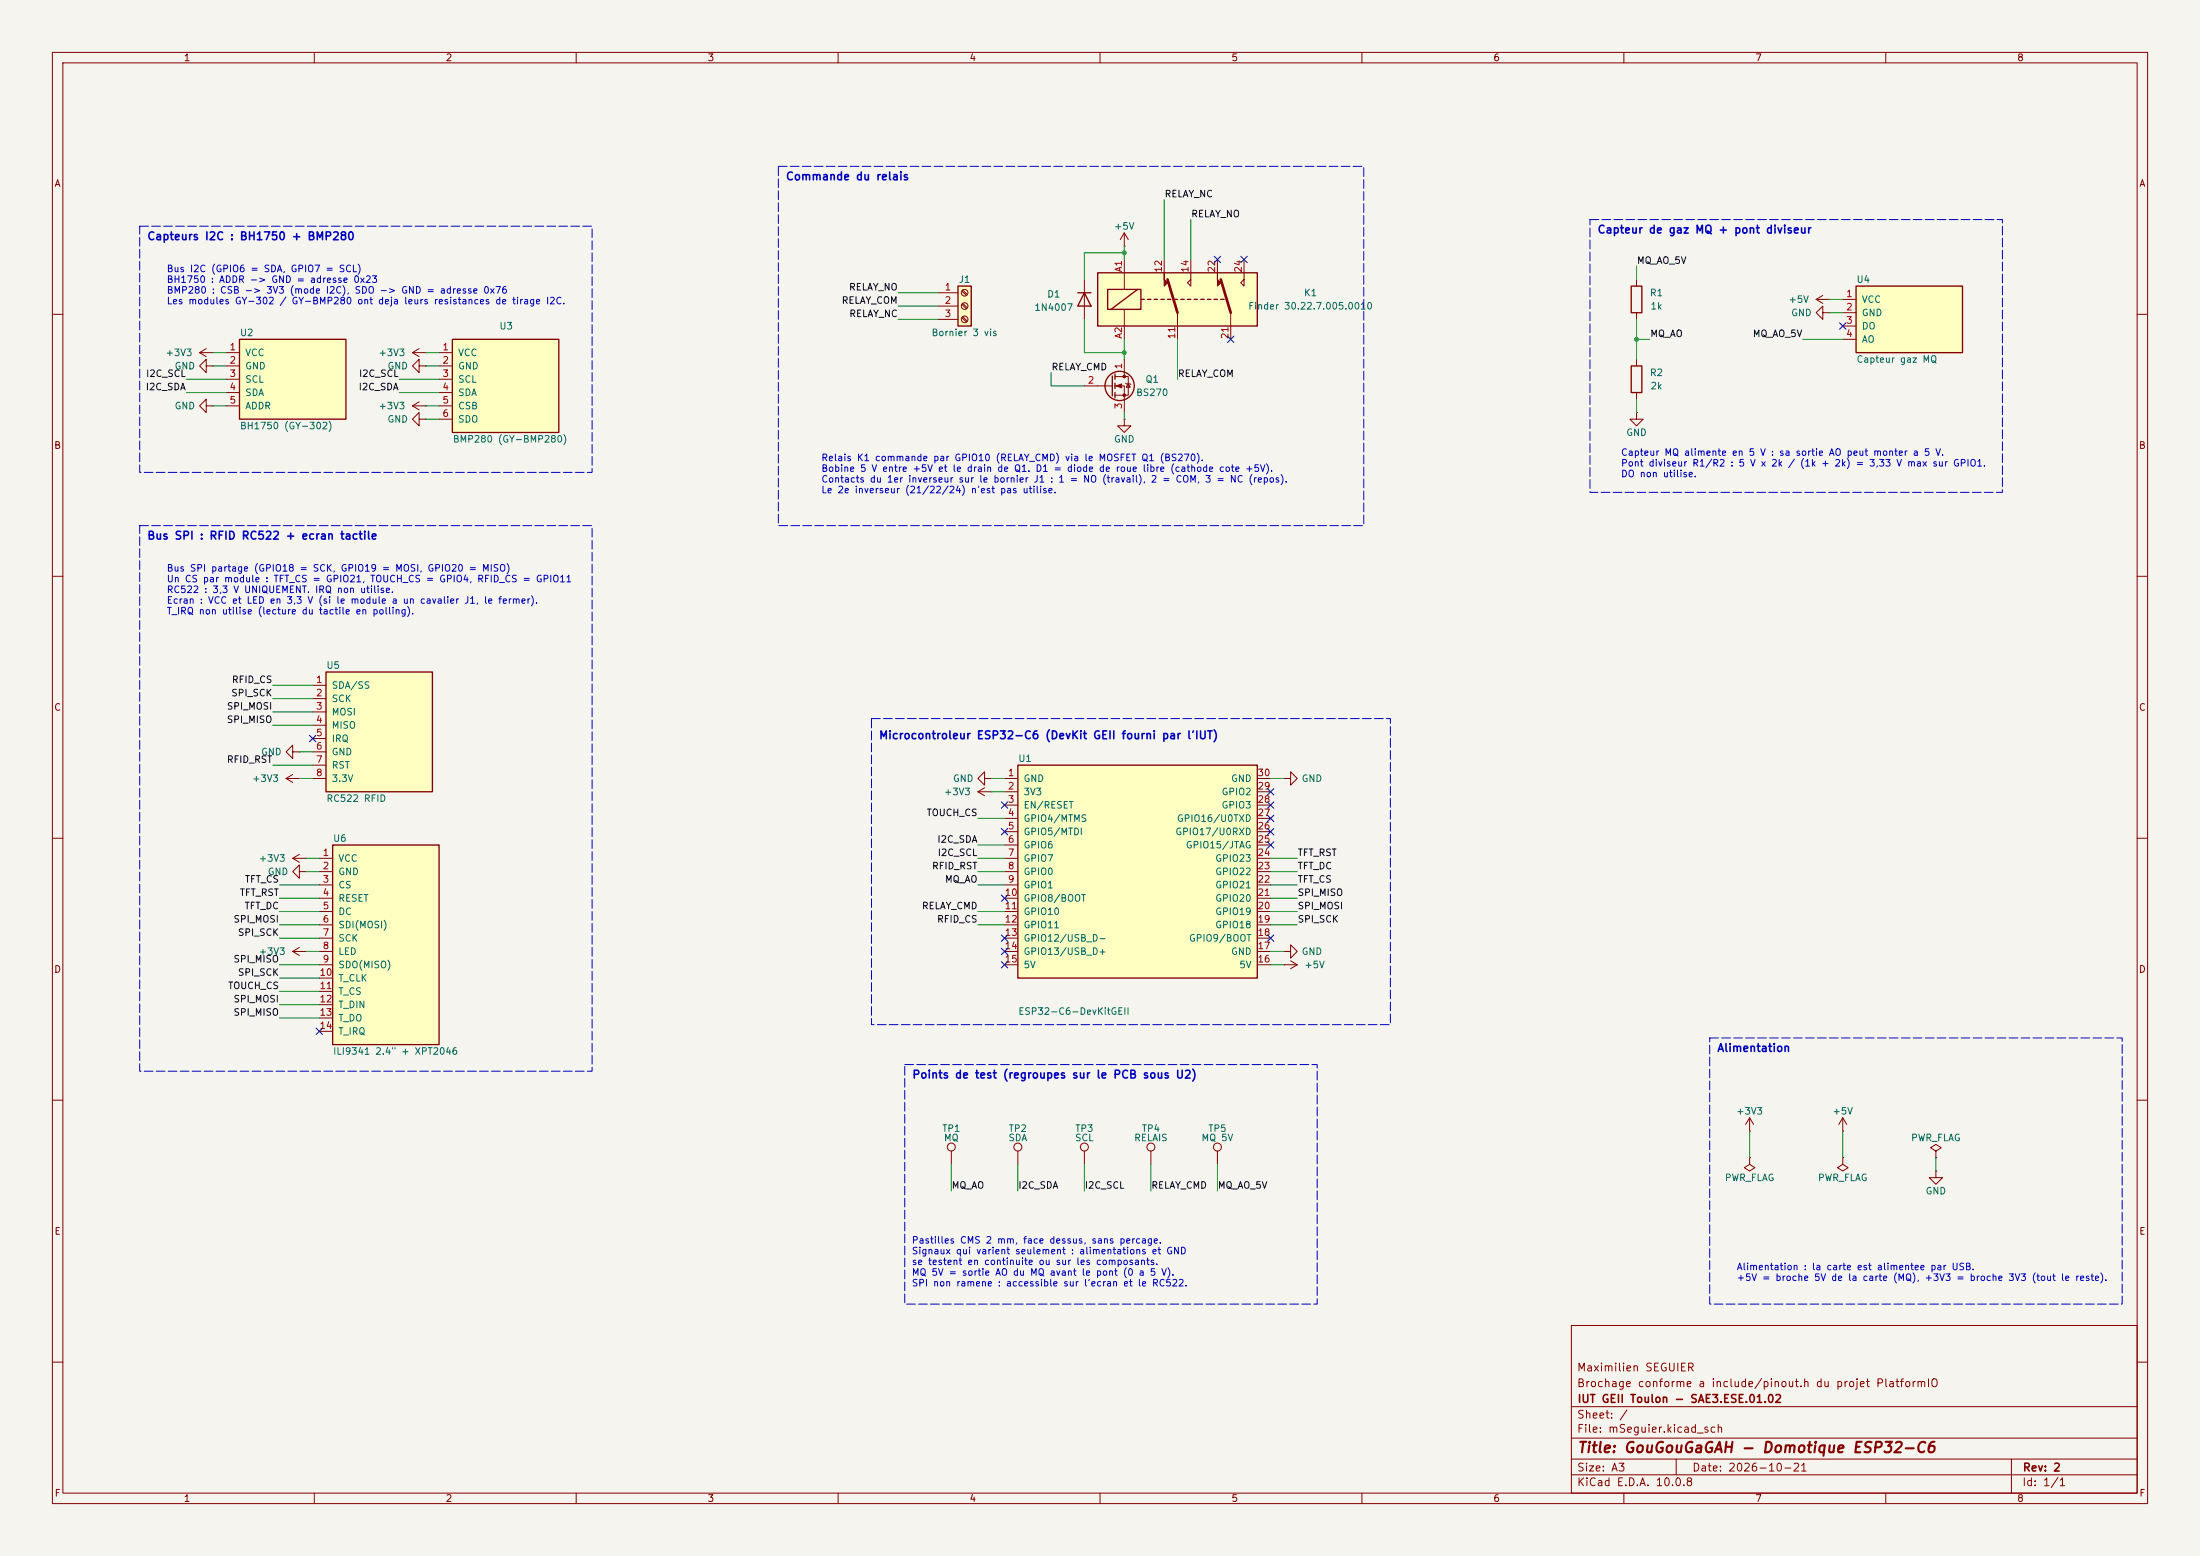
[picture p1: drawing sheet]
<svg xmlns="http://www.w3.org/2000/svg" width="420mm" height="297mm" viewBox="0 0 420 297" stroke-linecap="round" stroke-linejoin="round" font-family="sans-serif">
<path d="M0 0h420v297h-420z" fill="#f5f4ef" stroke="#f5f4ef" stroke-width=".19"/>
<g fill="none" stroke="#840000" stroke-width=".19">
<path d="M10 10h400v277h-400zM12 12h396v273h-396zM60 10v2M110 10v2M160 10v2M210 10v2M260 10v2M310 10v2M360 10v2M10 60h2M408 60h2M10 110h2"/>
<path d="M408 110h2M10 160h2M408 160h2M10 210h2M408 210h2M300 253h108v32h-108zM10 260h2M300 278.5h108M300 274.5h108M300 268.5h108M320 278.5v3M384 278.5v6.5"/>
<path d="M408 260h2M60 285v2M110 285v2M160 285v2M210 285v2M260 285v2M300 281.5h108M310 285v2M360 285v2"/>
</g>
<path d="M354.3 54.6h20.3v12.7h-20.3z" fill="#ffffc2"/>
<path d="M311.4 54.6h2v5.1h-2zM354.3 54.6h20.3v12.7h-20.3zM311.4 69.9h2v5h-2z" fill="none" stroke="#840000" stroke-width=".25"/>
<g fill="none" stroke="#840000" stroke-width=".19">
<path d="M312.4 53.3v1.3M312.4 59.7v1.3M346.7 57.2h2.5M346.7 57.2l1.3 .7M348 56.4l-1.3 .8M349.2 57.2h.1M351.8 57.2h2.5M351.8 59.7h2.5M312.4 78.7v1.3h1.3l-1.3 1.3-1.3-1.3h1.3M312.4 78.7h.1M312.4 68.6v1.3M312.4 74.9v1.3"/>
<path d="M351.8 62.2h2.5M351.8 64.8h2.5M55.9 181.6l1.2 .8M55.9 181.6h2.5M57.1 180.8l-1.2 .8M58.4 181.6h.1M334 215.9h.1M334 213.4l-.8 1.2M334 213.4l.8 1.2M334 213.4v2.5M351.8 215.9h.1M351.8 213.4l-.8 1.2"/>
<path d="M351.8 213.4l.8 1.2M351.8 213.4v2.5M369.6 219.7l1-.6-1-.7-1 .7 1 .6v1.3M334 221v1.2l1 .7-1 .6-1-.6 1-.7M334 221h.1M351.8 221v1.2l1 .7-1 .6-1-.6 1-.7M351.8 221h.1M369.6 223.5v1.3h1.2l-1.2 1.3-1.3-1.3h1.3M369.6 223.5h.1M369.6 221h.1"/>
</g>
<path d="M63.5 161.3h20.3v38.1h-20.3z" fill="#ffffc2"/>
<path d="M63.5 161.3h20.3v38.1h-20.3z" fill="none" stroke="#840000" stroke-width=".25"/>
<g fill="none" stroke="#840000" stroke-width=".19">
<path d="M54.6 148.6l1.3 .8M54.6 148.6h2.5M55.9 143.5v-1.3l-1.3 1.3 1.3 1.3v-1.3h1.2M55.9 147.8l-1.3 .8M57.1 143.5h.1M57.1 148.6h.1M55.9 163.8h2.5M55.9 163.8l1.2 .8M57.1 166.4v-1.3l-1.2 1.3 1.2 1.2v-1.2h1.3M57.1 163.1l-1.2 .7M58.4 163.8h.1M58.4 166.4h.1"/>
<path d="M61 163.8h2.5M61 166.4h2.5M61 168.9h2.5M61 171.5h2.5M61 174h2.5M61 176.5h2.5M61 179.1h2.5M61 181.6h2.5M61 184.2h2.5M61 186.7h2.5M61 189.2h2.5M61 191.8h2.5"/>
<path d="M61 194.3h2.5M61 196.9h2.5"/>
</g>
<path d="M62.2 128.3h20.3v22.8h-20.3z" fill="#ffffc2"/>
<path d="M62.2 128.3h20.3v22.8h-20.3z" fill="none" stroke="#840000" stroke-width=".25"/>
<g fill="none" stroke="#840000" stroke-width=".19">
<path d="M348 59.7v-1.3l-1.3 1.3 1.3 1.3v-1.3h1.2M349.2 59.7h.1M59.7 130.8h2.5M59.7 133.4h2.5M59.7 135.9h2.5M59.7 138.4h2.5M59.7 141h2.5M59.7 143.5h2.5M59.7 146.1h2.5M59.7 148.6h2.5M186.7 151.1l1.3 .8M186.7 151.1h2.5"/>
<path d="M188 148.6v-1.3l-1.3 1.3 1.3 1.3v-1.3h1.2M188 150.4l-1.3 .7M189.2 151.1h.1M189.2 148.6h.1M245.1 148.6h1.3v-1.3l1.2 1.3-1.2 1.3v-1.3M245.1 148.6h.1M245.1 184.2h.1M245.1 184.2h2.5M246.4 183.4l1.2 .8M247.6 184.2l-1.2 .7M181.6 219.7v2.5M194.3 219.7v2.5"/>
<path d="M207 219.7v2.5M219.7 219.7v2.5M232.4 219.7v2.5"/>
<circle cx="181.6" cy="218.9" r=".76"/>
<circle cx="194.3" cy="218.9" r=".76"/>
<circle cx="207" cy="218.9" r=".76"/>
<circle cx="219.7" cy="218.9" r=".76"/>
<circle cx="232.4" cy="218.9" r=".76"/>
</g>
<path d="M194.3 146.1h45.7v40.6h-45.7z" fill="#ffffc2"/>
<path d="M194.3 146.1h45.7v40.6h-45.7z" fill="none" stroke="#840000" stroke-width=".25"/>
<g fill="none" stroke="#840000" stroke-width=".19">
<path d="M191.8 153.7h2.5M191.8 148.6h2.5M191.8 151.1h2.5M191.8 156.2h2.5M191.8 158.8h2.5M240 153.7h2.6M240 148.6h2.6M240 151.1h2.6M240 156.2h2.6M240 158.8h2.6M191.8 161.3h2.5M191.8 163.8h2.5"/>
<path d="M191.8 166.4h2.5M191.8 168.9h2.5M191.8 171.5h2.5M191.8 174h2.5M191.8 176.5h2.5M191.8 179.1h2.5M240 161.3h2.6M240 163.8h2.6M240 166.4h2.6M240 168.9h2.6M240 171.5h2.6M240 174h2.6"/>
<path d="M240 176.5h2.6M240 179.1h2.6M191.8 184.2h2.5M191.8 181.6h2.5M240 184.2h2.6M240 181.6h2.6M245.1 181.6h1.3v-1.3l1.2 1.3-1.2 1.3v-1.3M245.1 181.6h.1"/>
</g>
<path d="M182.9 54.6h2.5v7.6h-2.5z" fill="#ffffc2"/>
<g fill="none" stroke="#840000" stroke-width=".25">
<path d="M182.9 54.6h2.5v7.6h-2.5zM205.7 55.9h2.6M207 55.9l1.3 2.5h-2.6zM212.3 71.8v3.8M212.9 71.4v1M212.9 73.2v1M212.9 74.9v1"/>
<circle cx="213.7" cy="73.7" r="2.79"/>
</g>
<g fill="none" stroke="#840000" stroke-width=".19">
<path d="M179.1 55.9h3.8M179.1 58.4h3.8M183.6 55.5l.9 .9M183.6 58.1l.9 .8M183.8 55.4l.9 .8M183.8 57.9l.9 .9M207 53.3v7.7M214.6 47h.1M214.6 44.5l-.7 1.2M214.6 44.5l.8 1.2M214.6 44.5v2.5M179.1 61h3.8"/>
<path d="M183.6 60.6l.9 .9M183.8 60.5l.9 .8M207 73.7h5.3M212.9 71.9h2.5v3.5h-2.5M212.9 73.7h1.7v5M214.6 68.6v3.3M214.9 73.2l1 .2M215.4 73.3l.4 .6h-.8zM214.6 80v1.3h1.3l-1.3 1.3-1.2-1.3h1.2M214.6 80h.1"/>
<circle cx="184.1" cy="58.4" r=".63"/>
<circle cx="184.1" cy="55.9" r=".63"/>
<circle cx="184.1" cy="61" r=".63"/>
</g>
<g fill="#840000" stroke="#840000" stroke-width=".19">
<path d="M213.1 73.7l1-.4v.7z"/>
<circle cx="214.6" cy="71.9" r=".25"/>
<circle cx="214.6" cy="75.4" r=".25"/>
</g>
<path d="M209.5 52.1h30.5v10.1h-30.5z" fill="#ffffc2"/>
<g fill="#840000" stroke="#840000" stroke-width=".19">
<path d="M222.2 52.1v1.2l.7 .7-.7 .6z"/>
<path d="M232.4 52.1v1.2l.6 .7-.6 .6z"/>
</g>
<path d="M214.6 49.5v5.7M214.6 59.1v5.7M222.2 49.5v2.6M224.8 59.7v5.1M227.3 49.5v5.1l-.6-.6 .6-.7M232.4 49.5v2.6M234.9 59.7v5.1M237.5 49.5v5.1l-.6-.6 .6-.7" fill="none" stroke="#840000" stroke-width=".19"/>
<g fill="none" stroke="#840000" stroke-width=".25">
<path d="M209.5 52.1h30.5v10.1h-30.5zM211.5 55.2h6.3v3.9h-6.3zM217.2 55.2l-5.1 3.9M217.8 57.2h.6M219.1 57.2h.6M220.3 57.2h.7M221.6 57.2h.6M222.9 57.2h.6M224.2 57.2h.6M225.4 57.2h.7M226.7 57.2h.6M228 57.2h.6"/>
<path d="M229.2 57.2h.7M230.5 57.2h.6M231.8 57.2h.6M233 57.2h.7"/>
</g>
<path d="M222.9 53.3l1.9 6.4M233 53.3l1.9 6.4" fill="none" stroke="#840000" stroke-width=".51"/>
<path d="M45.7 64.8h20.3v15.2h-20.3z" fill="#ffffc2"/>
<path d="M45.7 64.8h20.3v15.2h-20.3z" fill="none" stroke="#840000" stroke-width=".25"/>
<g fill="none" stroke="#840000" stroke-width=".19">
<path d="M38.1 67.3h2.5M38.1 67.3l1.3 .8M39.4 77.5v-1.3l-1.3 1.3 1.3 1.2v-1.2h1.2M39.4 69.9v-1.3l-1.3 1.3 1.3 1.2v-1.2h1.2M39.4 66.5l-1.3 .8M40.6 67.3h.1M40.6 77.5h.1M40.6 69.9h.1M43.2 67.3h2.5M43.2 69.9h2.5M43.2 72.4h2.5M43.2 74.9h2.5"/>
<path d="M43.2 77.5h2.5M78.7 67.3h2.6M78.7 67.3l1.3 .8M80 69.9v-1.3l-1.3 1.3 1.3 1.2v-1.2h1.3M80 66.5l-1.3 .8M81.3 67.3h.1M81.3 69.9h.1M80 80v-1.3l-1.3 1.3 1.3 1.3v-1.3h1.3M81.3 80h.1"/>
</g>
<path d="M86.4 64.8h20.3v17.8h-20.3z" fill="#ffffc2"/>
<path d="M86.4 64.8h20.3v17.8h-20.3z" fill="none" stroke="#840000" stroke-width=".25"/>
<path d="M78.7 77.5h2.6M78.7 77.5l1.3 .7M80 76.7l-1.3 .8M81.3 77.5h.1M83.8 67.3h2.6M83.8 69.9h2.6M83.8 72.4h2.6M83.8 74.9h2.6M83.8 77.5h2.6M83.8 80h2.6" fill="none" stroke="#840000" stroke-width=".19"/>
<g fill="none" stroke="#009600" stroke-width=".19">
<path d="M222.2 38.1v11.4M171.4 58.4h7.7M171.4 55.9h7.7M214.6 47v2.5M214.6 48.3h-7.6v5M227.3 41.9v7.6M312.4 50.8v2.5M349.2 59.7h2.6M349.2 57.2h2.6M35.6 74.9h7.6M35.6 72.4h7.6M40.6 77.5h2.6"/>
<path d="M40.6 69.9h2.6M40.6 67.3h2.6M76.2 74.9h7.6M76.2 72.4h7.6M81.3 77.5h2.5M81.3 69.9h2.5M81.3 67.3h2.5M171.4 61h7.7M200.7 71.1v2.6h6.3M207 61v6.3h7.6M214.6 64.8v3.8M214.6 78.7v1.3"/>
<path d="M224.8 64.8v7.6M312.4 61v7.6M312.4 76.2v2.5M312.4 64.8h2.6M344.2 64.8h7.6M81.3 80h2.5M52.1 130.8h7.6M52.1 133.4h7.6M52.1 138.4h7.6M52.1 135.9h7.6M52.1 146.1h7.6M57.1 143.5h2.6"/>
<path d="M57.1 148.6h2.6M186.7 156.2h5.1M189.2 151.1h2.6M189.2 148.6h2.6M242.6 148.6h2.5M53.3 171.5h7.7M53.3 176.5h7.7M53.3 174h7.7M53.3 168.9h7.7M53.3 179.1h7.7M58.4 166.4h2.6M58.4 163.8h2.6"/>
<path d="M186.7 166.4h5.1M186.7 163.8h5.1M186.7 176.5h5.1M186.7 174h5.1M186.7 168.9h5.1M186.7 161.3h5.1M242.6 166.4h5M242.6 163.8h5M242.6 171.5h5M242.6 176.5h5M242.6 174h5M242.6 168.9h5"/>
<path d="M53.3 189.2h7.7M53.3 186.7h7.7M53.3 194.3h7.7M53.3 184.2h7.7M53.3 191.8h7.7M58.4 181.6h2.6M242.6 181.6h2.5M242.6 184.2h2.5M334 215.9v5.1M351.8 215.9v5.1M181.6 222.2v5.1M194.3 222.2v5.1"/>
<path d="M207 222.2v5.1M219.7 222.2v5.1M232.4 222.2v5.1M369.6 221v2.5"/>
</g>
<g fill="none" stroke="#000084" stroke-width=".19">
<path d="M231.8 48.9l1.2 1.2M233 48.9l-1.2 1.2M236.9 48.9l1.2 1.2M238.1 48.9l-1.2 1.2M234.3 64.2l1.3 1.2M235.6 64.2l-1.3 1.2M351.2 61.6l1.2 1.2M352.4 61.6l-1.2 1.2M59.1 140.4l1.2 1.2M60.3 140.4l-1.2 1.2M191.2 158.1l1.2 1.3M191.2 153.1l1.2 1.2"/>
<path d="M192.4 158.1l-1.2 1.3M192.4 153.1l-1.2 1.2M242 150.5l1.2 1.2M242 153.1l1.2 1.2M242 155.6l1.2 1.2M242 158.1l1.2 1.3M243.2 150.5l-1.2 1.2M243.2 153.1l-1.2 1.2M243.2 155.6l-1.2 1.2M243.2 158.1l-1.2 1.3M191.2 178.5l1.2 1.2M191.2 170.8l1.2 1.3"/>
<path d="M192.4 178.5l-1.2 1.2M192.4 170.8l-1.2 1.3M242 160.7l1.2 1.2M242 178.5l1.2 1.2M243.2 160.7l-1.2 1.2M243.2 178.5l-1.2 1.2M60.4 196.2l1.2 1.3M61.6 196.2l-1.2 1.3M191.2 183.5l1.2 1.3M191.2 181l1.2 1.2M192.4 183.5l-1.2 1.3M192.4 181l-1.2 1.2"/>
</g>
<path d="M148.6 31.8h111.7v68.5h-111.7zM26.7 43.2h86.3v47h-86.3zM303.5 41.9h78.8v52.1h-78.8zM26.7 100.3h86.3v104.2h-86.3zM166.4 137.2h99v58.4h-99zM326.4 198.1h78.7v50.8h-78.7zM172.7 203.2h78.8v45.7h-78.8z" fill="none" stroke="#0000c2" stroke-width=".19" stroke-dasharray="1.7 .6"/>
<g fill="#009600">
<circle cx="312.4" cy="64.8" r=".46"/>
<circle cx="214.6" cy="67.3" r=".46"/>
<circle cx="214.6" cy="48.3" r=".46"/>
</g>
<text font-size="2" fill="#840000" x="301" y="277.8">Title: GouGouGaGAH - Domotique ESP32-C6</text>
<g font-size="1.5" fill="#0000c2">
<text x="149.9" y="34.8">Commande du relais</text>
<text x="28" y="46.2">Capteurs I2C : BH1750 + BMP280</text>
<text x="304.8" y="44.9">Capteur de gaz MQ + pont diviseur</text>
<text x="28" y="103.4">Bus SPI : RFID RC522 + ecran tactile</text>
<text x="167.7" y="141.5">Microcontroleur ESP32-C6 (DevKit GEII fourni par l'IUT)</text>
<text x="327.7" y="201.1">Alimentation</text>
<text x="174" y="206.2">Points de test (regroupes sur le PCB sous U2)</text>
</g>
<g font-size="1.5" fill="#840000">
<text x="300.9" y="262.1">Maximilien SEGUIER</text>
<text x="300.9" y="265.1">Brochage conforme a include/pinout.h du projet PlatformIO</text>
<text x="301" y="268.1">IUT GEII Toulon - SAE3.ESE.01.02</text>
<text x="300.9" y="273.8">File: mSeguier.kicad_sch</text>
<text x="300.9" y="271.1">Sheet: /</text>
<text x="300.9" y="281.2">Size: A3</text>
<text x="322.9" y="281.2">Date: 2026-10-21</text>
<text x="386" y="281.2">Rev: 2</text>
<text x="300.9" y="284">KiCad E.D.A. 10.0.8</text>
<text x="385.9" y="284">Id: 1/1</text>
</g>
<g font-size="1.3" fill="#840000">
<text x="35" y="12">1</text>
<text x="85" y="12">2</text>
<text x="135" y="12">3</text>
<text x="185" y="12">4</text>
<text x="235" y="12">5</text>
<text x="285" y="12">6</text>
<text x="335" y="12">7</text>
<text x="385" y="12">8</text>
<text x="10.3" y="36">A</text>
<text x="408.3" y="36">A</text>
<text x="10.2" y="86">B</text>
<text x="408.2" y="86">B</text>
<text x="10.2" y="136">C</text>
<text x="408.2" y="136">C</text>
<text x="10.2" y="186">D</text>
<text x="408.2" y="186">D</text>
<text x="10.3" y="236">E</text>
<text x="408.3" y="236">E</text>
<text x="10.3" y="286">F</text>
<text x="35" y="287">1</text>
<text x="85" y="287">2</text>
<text x="135" y="287">3</text>
<text x="185" y="287">4</text>
<text x="235" y="287">5</text>
<text x="285" y="287">6</text>
<text x="335" y="287">7</text>
<text x="385" y="287">8</text>
<text x="408.3" y="286">F</text>
</g>
<g font-size="1.3" fill="#0f0f0f">
<text x="222.2" y="38">RELAY_NC</text>
<text x="227.3" y="41.8">RELAY_NO</text>
<text x="312.4" y="50.7">MQ_AO_5V</text>
<text x="160.6" y="58.3">RELAY_COM</text>
<text x="162" y="55.8">RELAY_NO</text>
<text x="162" y="60.8">RELAY_NC</text>
<text x="314.9" y="64.6">MQ_AO</text>
<text x="334.5" y="64.6">MQ_AO_5V</text>
<text x="200.6" y="71">RELAY_CMD</text>
<text x="27.7" y="74.8">I2C_SDA</text>
<text x="27.8" y="72.3">I2C_SCL</text>
<text x="68.4" y="74.8">I2C_SDA</text>
<text x="68.4" y="72.3">I2C_SCL</text>
<text x="224.8" y="72.3">RELAY_COM</text>
<text x="44.2" y="130.7">RFID_CS</text>
<text x="43.2" y="135.8">SPI_MOSI</text>
<text x="44" y="133.2">SPI_SCK</text>
<text x="43.2" y="138.3">SPI_MISO</text>
<text x="43.2" y="145.9">RFID_RST</text>
<text x="176.8" y="156.1">TOUCH_CS</text>
<text x="178.8" y="161.2">I2C_SDA</text>
<text x="177.8" y="166.2">RFID_RST</text>
<text x="178.9" y="163.7">I2C_SCL</text>
<text x="247.6" y="163.7">TFT_RST</text>
<text x="247.6" y="166.2">TFT_DC</text>
<text x="45.7" y="171.3">TFT_RST</text>
<text x="46.6" y="173.9">TFT_DC</text>
<text x="46.6" y="168.8">TFT_CS</text>
<text x="175.9" y="173.9">RELAY_CMD</text>
<text x="180.3" y="168.8">MQ_AO</text>
<text x="247.6" y="171.3">SPI_MISO</text>
<text x="247.6" y="168.8">TFT_CS</text>
<text x="247.6" y="173.9">SPI_MOSI</text>
<text x="44.5" y="176.4">SPI_MOSI</text>
<text x="45.3" y="178.9">SPI_SCK</text>
<text x="178.8" y="176.4">RFID_CS</text>
<text x="247.6" y="176.4">SPI_SCK</text>
<text x="44.5" y="184">SPI_MISO</text>
<text x="43.4" y="189.1">TOUCH_CS</text>
<text x="44.5" y="191.6">SPI_MOSI</text>
<text x="45.3" y="186.6">SPI_SCK</text>
<text x="44.5" y="194.2">SPI_MISO</text>
<text x="181.6" y="227.2">MQ_AO</text>
<text x="194.3" y="227.2">I2C_SDA</text>
<text x="207" y="227.2">I2C_SCL</text>
<text x="219.7" y="227.2">RELAY_CMD</text>
<text x="232.4" y="227.2">MQ_AO_5V</text>
</g>
<g font-size="1.3" fill="#006464">
<text x="212.6" y="44.1">+5V</text>
<text x="182.9" y="54.3">J1</text>
<text x="197.4" y="59.6">1N4007</text>
<text x="199.8" y="57.1">D1</text>
<text x="238.2" y="59.4">Finder 30.22.7.005.0010</text>
<text x="248.8" y="56.8">K1</text>
<text x="314.9" y="56.8">R1</text>
<text x="315" y="59.4">1k</text>
<text x="341.3" y="58.1">+5V</text>
<text x="354.3" y="54.3">U4</text>
<text x="355.3" y="58.1">VCC</text>
<text x="45.7" y="64.5">U2</text>
<text x="95.2" y="63.2">U3</text>
<text x="177.7" y="64.5">Bornier 3 vis</text>
<text x="341.8" y="60.7">GND</text>
<text x="355.3" y="60.7">GND</text>
<text x="355.3" y="63.2">DO</text>
<text x="355.3" y="65.7">AO</text>
<text x="31.5" y="68.3">+3V3</text>
<text x="33.2" y="70.8">GND</text>
<text x="46.7" y="68.3">VCC</text>
<text x="46.7" y="70.8">GND</text>
<text x="72.2" y="68.3">+3V3</text>
<text x="73.9" y="70.8">GND</text>
<text x="87.3" y="68.3">VCC</text>
<text x="87.3" y="70.8">GND</text>
<text x="354.3" y="69.5">Capteur gaz MQ</text>
<text x="46.7" y="73.4">SCL</text>
<text x="46.7" y="75.9">SDA</text>
<text x="87.3" y="73.4">SCL</text>
<text x="87.3" y="75.9">SDA</text>
<text x="216.8" y="75.9">BS270</text>
<text x="218.6" y="73.4">Q1</text>
<text x="314.9" y="72.1">R2</text>
<text x="315" y="74.6">2k</text>
<text x="33.2" y="78.4">GND</text>
<text x="45.7" y="82.2">BH1750 (GY-302)</text>
<text x="46.7" y="78.4">ADDR</text>
<text x="72.2" y="78.4">+3V3</text>
<text x="73.9" y="81">GND</text>
<text x="87.3" y="78.4">CSB</text>
<text x="87.3" y="81">SDO</text>
<text x="310.4" y="83.5">GND</text>
<text x="86.3" y="84.8">BMP280 (GY-BMP280)</text>
<text x="212.6" y="84.8">GND</text>
<text x="62.2" y="128">U5</text>
<text x="63.2" y="131.8">SDA/SS</text>
<text x="63.2" y="134.3">SCK</text>
<text x="63.2" y="136.9">MOSI</text>
<text x="63.2" y="139.4">MISO</text>
<text x="63.2" y="141.9">IRQ</text>
<text x="48" y="149.6">+3V3</text>
<text x="49.7" y="144.5">GND</text>
<text x="63.2" y="144.5">GND</text>
<text x="63.2" y="147">RST</text>
<text x="63.2" y="149.6">3.3V</text>
<text x="181.8" y="149.6">GND</text>
<text x="194.3" y="145.7">U1</text>
<text x="195.3" y="149.6">GND</text>
<text x="234.9" y="149.6">GND</text>
<text x="248.4" y="149.6">GND</text>
<text x="62.2" y="153.4">RC522 RFID</text>
<text x="180.1" y="152.1">+3V3</text>
<text x="195.3" y="154.6">EN/RESET</text>
<text x="195.3" y="152.1">3V3</text>
<text x="233.1" y="154.6">GPIO3</text>
<text x="233.1" y="152.1">GPIO2</text>
<text x="63.5" y="161">U6</text>
<text x="195.3" y="157.2">GPIO4/MTMS</text>
<text x="195.3" y="159.7">GPIO5/MTDI</text>
<text x="224.3" y="159.7">GPIO17/U0RXD</text>
<text x="224.6" y="157.2">GPIO16/U0TXD</text>
<text x="49.3" y="164.8">+3V3</text>
<text x="51" y="167.3">GND</text>
<text x="64.5" y="164.8">VCC</text>
<text x="64.5" y="167.3">GND</text>
<text x="195.3" y="162.3">GPIO6</text>
<text x="195.3" y="164.8">GPIO7</text>
<text x="195.3" y="167.3">GPIO0</text>
<text x="226.3" y="162.3">GPIO15/JTAG</text>
<text x="231.9" y="167.3">GPIO22</text>
<text x="231.9" y="164.8">GPIO23</text>
<text x="64.5" y="169.9">CS</text>
<text x="64.5" y="172.4">RESET</text>
<text x="195.3" y="169.9">GPIO1</text>
<text x="195.3" y="172.4">GPIO8/BOOT</text>
<text x="231.9" y="172.4">GPIO20</text>
<text x="231.9" y="169.9">GPIO21</text>
<text x="64.5" y="175">DC</text>
<text x="64.5" y="177.5">SDI(MOSI)</text>
<text x="195.3" y="175">GPIO10</text>
<text x="195.3" y="177.5">GPIO11</text>
<text x="231.9" y="177.5">GPIO18</text>
<text x="231.9" y="175">GPIO19</text>
<text x="49.3" y="182.6">+3V3</text>
<text x="64.5" y="180">SCK</text>
<text x="64.5" y="182.6">LED</text>
<text x="64.5" y="185.1">SDO(MISO)</text>
<text x="195.3" y="185.1">5V</text>
<text x="195.3" y="180">GPIO12/USB_D-</text>
<text x="195.3" y="182.6">GPIO13/USB_D+</text>
<text x="226.9" y="180">GPIO9/BOOT</text>
<text x="234.9" y="182.6">GND</text>
<text x="236.5" y="185.1">5V</text>
<text x="248.4" y="182.6">GND</text>
<text x="248.9" y="185.1">+5V</text>
<text x="64.5" y="187.7">T_CLK</text>
<text x="64.5" y="190.2">T_CS</text>
<text x="64.5" y="192.7">T_DIN</text>
<text x="64.5" y="195.3">T_DO</text>
<text x="64.5" y="197.8">T_IRQ</text>
<text x="194.3" y="194">ESP32-C6-DevKitGEII</text>
<text x="63.5" y="201.6">ILI9341 2.4&quot; + XPT2046</text>
<text x="331.3" y="213.1">+3V3</text>
<text x="349.7" y="213.1">+5V</text>
<text x="179.8" y="216.4">TP1</text>
<text x="180.1" y="218.1">MQ</text>
<text x="192.4" y="218.1">SDA</text>
<text x="192.5" y="216.4">TP2</text>
<text x="205.1" y="218.1">SCL</text>
<text x="205.2" y="216.4">TP3</text>
<text x="216.4" y="218.1">RELAIS</text>
<text x="217.9" y="216.4">TP4</text>
<text x="229.3" y="218.1">MQ 5V</text>
<text x="230.6" y="216.4">TP5</text>
<text x="364.7" y="218.1">PWR_FLAG</text>
<text x="329.2" y="225.8">PWR_FLAG</text>
<text x="346.9" y="225.8">PWR_FLAG</text>
<text x="367.5" y="228.3">GND</text>
</g>
<g font-size="1.3" fill="#0000c2">
<text x="31.7" y="52.3">Bus I2C (GPIO6 = SDA, GPIO7 = SCL)</text>
<text x="31.7" y="54.3">BH1750 : ADDR -&gt; GND = adresse 0x23</text>
<text x="31.7" y="56.3">BMP280 : CSB -&gt; 3V3 (mode I2C), SDO -&gt; GND = adresse 0x76</text>
<text x="31.7" y="58.4">Les modules GY-302 / GY-BMP280 ont deja leurs resistances de tirage I2C.</text>
<text x="156.7" y="88.3">Relais K1 commande par GPIO10 (RELAY_CMD) via le MOSFET Q1 (BS270).</text>
<text x="309.3" y="87.3">Capteur MQ alimente en 5 V : sa sortie AO peut monter a 5 V.</text>
<text x="309.3" y="89.4">Pont diviseur R1/R2 : 5 V x 2k / (1k + 2k) = 3,33 V max sur GPIO1.</text>
<text x="156.7" y="90.4">Bobine 5 V entre +5V et le drain de Q1. D1 = diode de roue libre (cathode cote +5V).</text>
<text x="156.7" y="92.4">Contacts du 1er inverseur sur le bornier J1 : 1 = NO (travail), 2 = COM, 3 = NC (repos).</text>
<text x="156.7" y="94.5">Le 2e inverseur (21/22/24) n'est pas utilise.</text>
<text x="309.3" y="91.4">DO non utilise.</text>
<text x="31.7" y="109.4">Bus SPI partage (GPIO18 = SCK, GPIO19 = MOSI, GPIO20 = MISO)</text>
<text x="31.7" y="111.5">Un CS par module : TFT_CS = GPIO21, TOUCH_CS = GPIO4, RFID_CS = GPIO11</text>
<text x="31.7" y="113.5">RC522 : 3,3 V UNIQUEMENT. IRQ non utilise.</text>
<text x="31.7" y="115.5">Ecran : VCC et LED en 3,3 V (si le module a un cavalier J1, le fermer).</text>
<text x="31.7" y="117.6">T_IRQ non utilise (lecture du tactile en polling).</text>
<text x="174" y="237.7">Pastilles CMS 2 mm, face dessus, sans percage.</text>
<text x="174" y="239.7">Signaux qui varient seulement : alimentations et GND</text>
<text x="174" y="241.8">se testent en continuite ou sur les composants.</text>
<text x="174" y="243.8">MQ 5V = sortie AO du MQ avant le pont (0 a 5 V).</text>
<text x="174" y="245.9">SPI non ramene : accessible sur l'ecran et le RC522.</text>
<text x="331.4" y="242.8">Alimentation : la carte est alimentee par USB.</text>
<text x="331.4" y="244.8">+5V = broche 5V de la carte (MQ), +3V3 = broche 3V3 (tout le reste).</text>
</g>
<g font-size="1.3" fill="#a90000">
<text x="214.5" y="52.1" transform="rotate(-90 214.5 52.1)">A1</text>
<text x="222.1" y="52.1" transform="rotate(-90 222.1 52.1)">12</text>
<text x="227.2" y="52.1" transform="rotate(-90 227.2 52.1)">14</text>
<text x="232.3" y="52.1" transform="rotate(-90 232.3 52.1)">22</text>
<text x="237.4" y="52.1" transform="rotate(-90 237.4 52.1)">24</text>
<text x="180.2" y="55.7">1</text>
<text x="180.2" y="58.3">2</text>
<text x="352.3" y="57">1</text>
<text x="352.3" y="59.6">2</text>
<text x="180.2" y="60.8">3</text>
<text x="214.5" y="64.8" transform="rotate(-90 214.5 64.8)">A2</text>
<text x="224.7" y="64.8" transform="rotate(-90 224.7 64.8)">11</text>
<text x="234.8" y="64.8" transform="rotate(-90 234.8 64.8)">21</text>
<text x="352.3" y="62.1">3</text>
<text x="352.3" y="64.6">4</text>
<text x="43.7" y="67.2">1</text>
<text x="43.7" y="69.7">2</text>
<text x="84.4" y="67.2">1</text>
<text x="84.4" y="69.7">2</text>
<text x="214.5" y="70.6" transform="rotate(-90 214.5 70.6)">1</text>
<text x="43.7" y="72.3">3</text>
<text x="43.7" y="74.8">4</text>
<text x="43.7" y="77.3">5</text>
<text x="84.4" y="72.3">3</text>
<text x="84.4" y="74.8">4</text>
<text x="84.4" y="77.3">5</text>
<text x="207.5" y="73.5">2</text>
<text x="84.4" y="79.9">6</text>
<text x="214.5" y="78.2" transform="rotate(-90 214.5 78.2)">3</text>
<text x="60.2" y="130.7">1</text>
<text x="60.2" y="133.2">2</text>
<text x="60.2" y="135.8">3</text>
<text x="60.2" y="138.3">4</text>
<text x="60.2" y="140.8">5</text>
<text x="60.2" y="143.4">6</text>
<text x="60.2" y="145.9">7</text>
<text x="60.2" y="148.5">8</text>
<text x="192.3" y="148.5">1</text>
<text x="240" y="148.5">30</text>
<text x="192.3" y="153.5">3</text>
<text x="192.3" y="151">2</text>
<text x="240" y="153.5">28</text>
<text x="240" y="151">29</text>
<text x="192.3" y="156.1">4</text>
<text x="192.3" y="158.6">5</text>
<text x="192.3" y="161.2">6</text>
<text x="240" y="161.2">25</text>
<text x="240" y="158.6">26</text>
<text x="240" y="156.1">27</text>
<text x="61.5" y="163.7">1</text>
<text x="61.5" y="166.2">2</text>
<text x="192.3" y="163.7">7</text>
<text x="192.3" y="166.2">8</text>
<text x="240" y="166.2">23</text>
<text x="240" y="163.7">24</text>
<text x="61.5" y="168.8">3</text>
<text x="61.5" y="171.3">4</text>
<text x="61.5" y="173.9">5</text>
<text x="191.7" y="171.3">10</text>
<text x="191.7" y="173.9">11</text>
<text x="192.3" y="168.8">9</text>
<text x="240" y="173.9">20</text>
<text x="240" y="171.3">21</text>
<text x="240" y="168.8">22</text>
<text x="61.5" y="176.4">6</text>
<text x="61.5" y="178.9">7</text>
<text x="191.7" y="176.4">12</text>
<text x="191.7" y="178.9">13</text>
<text x="240" y="178.9">18</text>
<text x="240" y="176.4">19</text>
<text x="61.5" y="181.5">8</text>
<text x="61.5" y="184">9</text>
<text x="191.7" y="184">15</text>
<text x="191.7" y="181.5">14</text>
<text x="240" y="184">16</text>
<text x="240" y="181.5">17</text>
<text x="60.9" y="186.6">10</text>
<text x="60.9" y="189.1">11</text>
<text x="60.9" y="191.6">12</text>
<text x="60.9" y="194.2">13</text>
<text x="60.9" y="196.7">14</text>
</g>
</svg>
